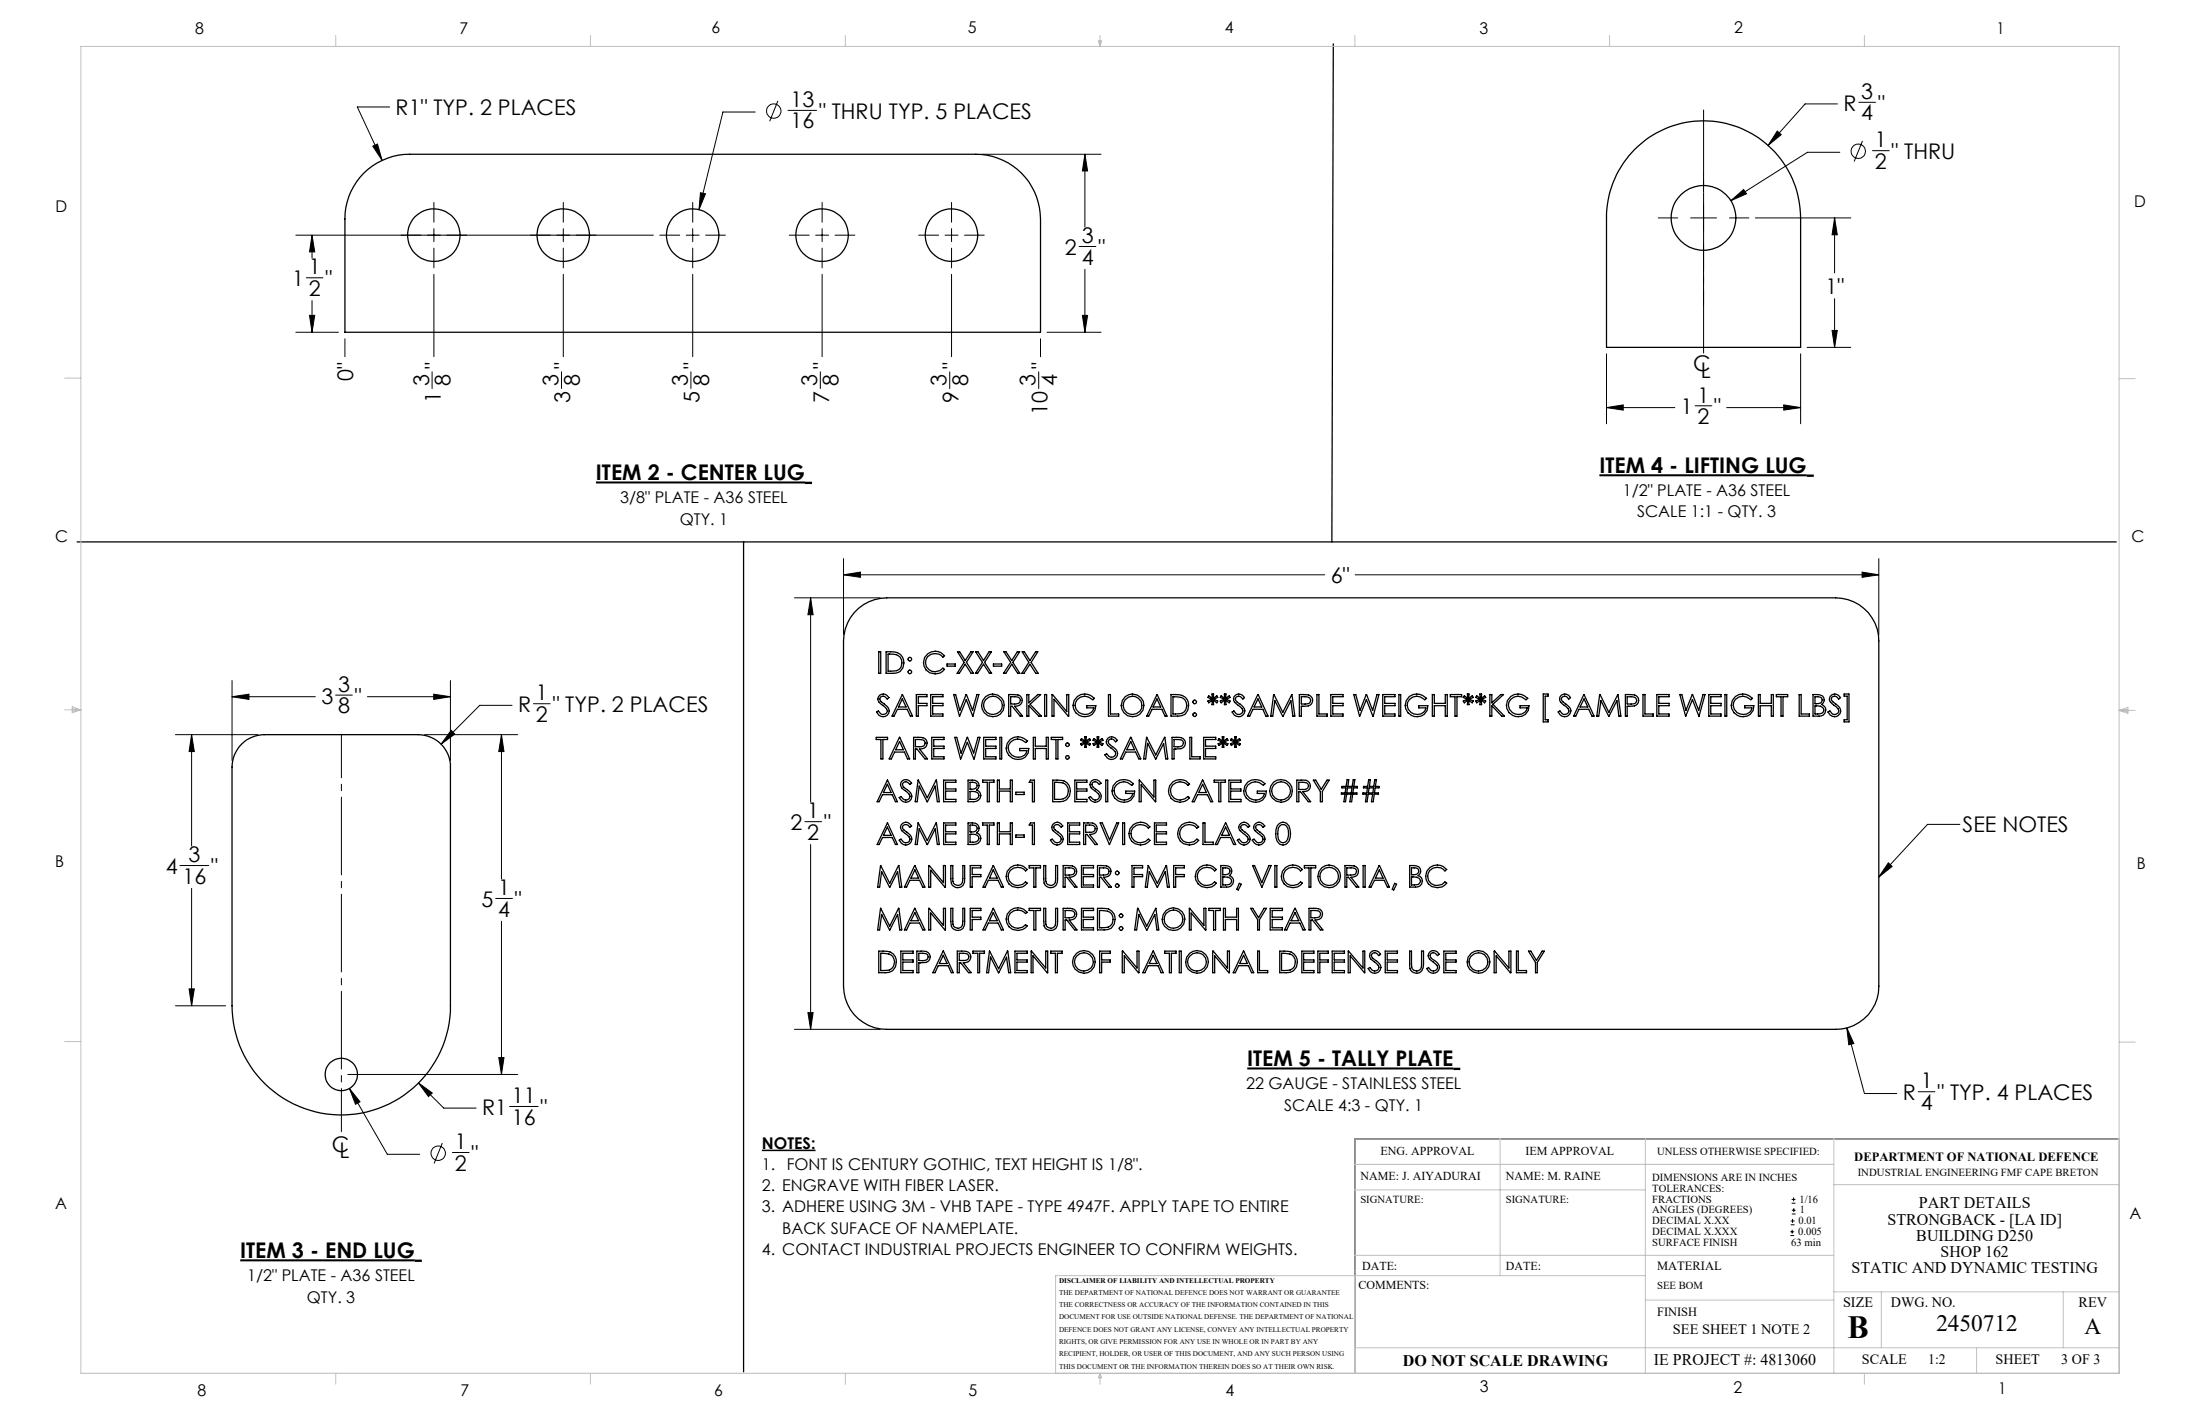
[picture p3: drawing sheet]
<svg xmlns="http://www.w3.org/2000/svg" width="432mm" height="279mm" viewBox="0 0 432 279" stroke-linecap="round" stroke-linejoin="round" font-family="sans-serif">
<g fill="none" stroke="#000" stroke-width=".2">
<path d="M152.7 19.8l-1.6 4M73.2 28.7l.9-.4 .9 3.2zM76.5 21h-6.4l4.9 10.5M85.2 39.7v3.9M110.6 39.7v3.9M136 39.7v3.9M137.5 37.8l1 .2-1.3 3.1zM148.2 22h-6.3l-4.7 19.1M154.7 21.7h5.6M161.4 39.7v3.9M186.8 39.7v3.9M192.8 30.3h23.3"/>
<path d="M212.9 30.3l.6 3.2h-1.1zM212.9 30.3v14.3M334.4 33.9v3.8M339.7 39.4l2.5-2.2 .6 .8zM348.8 25.7l.8 .7-2.6 2.1zM360.6 20.4h-6.3l-7.3 8.1M361.1 29.9h-6.3l-15.1 9.5M364.8 20.1h3.3M365.5 27.7l-1.6 4M367.5 29.6h3.3M58.1 46.1h70.1M60.1 54.5h3.3"/>
<path d="M61.2 46.1v4.6M61.2 59v6.2M61.2 46.1l.6 3.3h-1.1zM85.2 44.9v2.5M85.2 48.7v3.9M85.2 53.8v16.2M110.6 44.9v2.5M110.6 48.7v3.9M110.6 53.8v16.2M129.5 46.1h3.9M134.7 46.1h2.5M136 44.9v2.5"/>
<path d="M136 48.7v3.9M136 53.8v16.2M138.5 46.1h3.9M154.9 46.1h3.9M160.1 46.1h2.5M161.4 44.9v2.5M161.4 48.7v3.9M161.4 53.8v16.2M163.9 46.1h3.9M180.3 46.1h3.9M185.5 46.1h2.5M186.8 44.9v2.5"/>
<path d="M186.8 48.7v3.9M186.8 53.8v16.2M189.3 46.1h3.9M211.8 48.4h3.3M212.9 52.8v12.4M325.5 42.8h3.8M331.8 42.8h5.1M334.4 40.2v5.1M334.4 47.8v12.1M339.4 42.8h3.9M344.5 42.8h18.8M360.1 42.8l.5 3.3h-1z"/>
<path d="M360.1 42.8v10.8M360.1 58.6v9.6M58.1 65.2h8.3M60.7 61.9h1.1l-.6 3.3zM67.7 66.5v3.5M84.8 73v3.2M110.2 73v3.2M135.6 73v3.2M161 73v3.2M186.4 73v3.2M203.9 73v3.2M204.2 66.5v3.5"/>
<path d="M205.5 65.2h10.6M212.4 61.9h1.1l-.6 3.3zM315.3 80l3.3-.6v1.1zM315.3 69.4v13.7M315.3 80h13.4M332.7 79.6h3.3M338.9 80h14.5M350.1 79.4l3.3 .6-3.3 .5zM353.4 69.4v13.7M354.7 68.2h8.6M359.6 64.8h1l-.5 3.4zM155.9 117.3h16.9"/>
<path d="M159.1 117.3l.5 3.3h-1zM159.1 117.3v40.1M165.6 109.6v14.9M165.6 112.8h94.4M165.6 112.8l3.3-.5v1zM266 112.8h102.8M365.5 112.3l3.3 .5-3.3 .5zM368.8 109.6v14.9M45.5 133.5v15.7M45.5 136.7h16.4M45.5 136.7l3.4-.5v1zM65.9 136.4h3.2"/>
<path d="M72.1 136.7h16.3M85.1 136.2l3.3 .5-3.3 .5zM88.4 133.5v15.7M100.5 138.4h-6.3l-7.6 7.6M104.7 138.1h3.3M34.4 144.1h16.2M37.6 144.1v21.9M37.6 144.1l.5 3.4h-1zM83.3 144.1h18.3M88.5 143.3l.8 .7-2.7 2zM98.4 144.1v28.4M98.4 144.1l.5 3.4h-1z"/>
<path d="M35.3 169.8h5.7M37.6 174.3v23M97.3 176.3h3.3M158 161.2h3.3M159.1 165.7v36.3M370.6 169.3l.8 .7-2.6 2.1zM384.7 161.7h-6.4l-9.5 10.4M34.4 197.3h9.9M37.1 194h1l-.5 3.3zM98.4 180.8v30M158.6 198.7h1l-.5 3.3zM68.3 210.8h33.3"/>
<path d="M68.6 213.6l7.4 12.9h6.4M68.6 213.6l2.1 2.6-.9 .5zM82.1 212.5l5 4.9h6.4M82.1 212.5l2.7 2-.7 .7zM97.9 207.5h1l-.5 3.3zM100 217.1h5.6M155.9 202h16.9M362.5 201.7l3.4 12.9h6.4M362.5 201.7l1.4 3.1-1 .2zM376.5 214.2h3.3M86.8 224.3l-1.6 4M88.8 226.1h3.3"/>
<path d="M351.5 239.6h.7M351.6 236.1h.8M351.6 235.3h.8M351.7 238.2h.7M351.7 237.5h.7M351.8 239.2v.7M352 234.9v.8M352.1 237.1v.7M351.4 242.4h.7M351.4 241.7h.7M351.5 240.3h.7M351.8 241.3v.7"/>
<circle cx="151.9" cy="21.8" r="1.42"/>
<circle cx="364.7" cy="29.7" r="1.41"/>
<circle cx="86" cy="226.3" r="1.41"/>
</g>
<path d="M117 94.7h41M313.9 93.3h40.7M244.8 209.6h40.4M47.1 247.3h34.3" fill="none" stroke="#000" stroke-width=".4"/>
<path d="M158 94.7h1.4M354.6 93.3h1.4M285.2 209.7h1.4M81.4 247.4h1.4" fill="none" stroke="#000" stroke-width=".46"/>
<path d="M149.5 225.7h10.6" fill="none" stroke="#000" stroke-width=".3"/>
<path d="M67 222v-77.9" fill="none" stroke="#000" stroke-width=".2" stroke-dasharray="15.2 1.3 1.3 1.3" stroke-dashoffset="6.8"/>
<path d="M334.4 69.3v-47.7" fill="none" stroke="#000" stroke-width=".2" stroke-dasharray="15.2 1.3 1.3 1.3" stroke-dashoffset="2.8"/>
<g fill="none" stroke="#000" stroke-width=".25">
<path d="M261.7 8.6l-.3 97.7M71.4 34a13 13 0 0 1 9-3.7h111.1a12.7 12.7 0 0 1 12.7 12.7v22.2h-136.5v-22.2a12.6 12.6 0 0 1 3.7-9zM320.9 29.3a19 19 0 0 1 20.8-4.2 19 19 0 0 1 11.7 17.7v25.4h-38.1v-25.4a18.9 18.9 0 0 1 5.6-13.5zM15.1 106.3h400.3M145.9 106.3v162.9M168.5 119.4a8.6 8.6 0 0 1 5.5-2.1h186.3a8.5 8.5 0 0 1 8.5 8.5v67.7a8.4 8.4 0 0 1-8.5 8.5h-186.3a8.4 8.4 0 0 1-8.4-8.5v-67.7a8.6 8.6 0 0 1 2.9-6.4zM172.5 127.9h.4v4.2h-.4zM172.7 136.4a1.23 1.23 0 0 1 1.8 .5l-.4 .3-.4-.5a.62 .62 0 0 0-.9 .1 .62 .62 0 0 0 .2 .9l.5 .4a1.37 1.37 0 0 1 .6 2.3 1.34 1.34 0 0 1-2.1-.7l.4-.2 .4 .5a.76 .76 0 0 0 1 .1 .76 .76 0 0 0 .2-1l-.8-.7a1.21 1.21 0 0 1-.5-2zM173.9 127.9a4 4 0 0 1 2.8 .5 2.2 2.2 0 0 1-.7 3.6l-2.1 .1zM174.3 128.3h.3a1.86 1.86 0 0 1 2 .6 1.86 1.86 0 0 1 .2 2 1.99 1.99 0 0 1-2 .8h-.5zM177.1 136.3l2 4.2h-.4l-.7-1.3h-1.9l-.6 1.3h-.4zM177.1 137.1l.7 1.6h-1.4z"/>
<path d="M179.8 136.3h2.1v.4h-1.7v1.3h1.7v.5h-1.7v2h-.4zM182.1 128.3a2.36 2.36 0 0 1 3.3 .4l-.3 .2a1.85 1.85 0 0 0-2.8-.2 1.85 1.85 0 0 0 .1 2.7 2.01 2.01 0 0 0 2.7-.3l.3 .2a2.26 2.26 0 0 1-3.4 .4 2.26 2.26 0 0 1 .1-3.4zM182.7 136.3h2.4v.4h-2v1.3h2v.5h-2v1.6h2v.4h-2.4zM185.9 130.3h1.6v.4h-1.6zM187.2 136.3h.4l.8 3.1 1.2-3.1 1.3 3.1 .8-3.1h.4l-1.1 4.2-1.3-3.2-1.4 3.2zM187.9 127.9h.4l1.1 1.7 1.2-1.7h.4l-1.3 2.1 1.4 2.1h-.5l-1.2-1.8-1.1 1.8h-.4l1.3-2.1zM191.5 127.9h.4l1.1 1.7 1.1-1.7h.5l-1.3 2.1 1.3 2.1h-.4l-1.2-1.8-1.1 1.8h-.4l1.3-2.1zM195 130.3h1.6v.4h-1.6zM197 127.9h.4l1.2 1.7 1.1-1.7h.4l-1.3 2.1 1.4 2.1h-.5l-1.1-1.8-1.2 1.8h-.4l1.4-2.1zM198 136.3h.8a1.57 1.57 0 0 1 1.8 .8 1.2 1.2 0 0 1-1.5 1.5l1.6 1.9h-.5l-1.6-1.9h-.2v1.9h-.4zM198.4 136.7h.7a.8 .8 0 0 1 .9 .2 .8 .8 0 0 1 .2 .9 1.08 1.08 0 0 1-1.1 .3h-.7zM200.6 127.9h.4l1.1 1.7 1.2-1.7h.4l-1.3 2.1 1.4 2.1h-.5l-1.2-1.8-1.1 1.8h-.4l1.3-2.1z"/>
<path d="M201.5 136.3h.4v1.6l1.8-1.6h.6l-2.1 1.9 2.2 2.3h-.5l-2-2v2h-.4zM205 136.3h.4v4.2h-.4zM206.5 136.3l2.9 3.3v-3.3h.4v4.2l-2.9-3.3v3.3h-.4zM211.5 136.7a2.48 2.48 0 0 1 3.3 .3l-.3 .3a1.91 1.91 0 0 0-2.5-.5 1.91 1.91 0 0 0-.8 2.4 1.9 1.9 0 0 0 1.8 1 1.9 1.9 0 0 0 1.7-1.3h-1.4v-.4h1.8a2.22 2.22 0 0 1-1.5 2.1 2.22 2.22 0 0 1-2.5-.8 2.21 2.21 0 0 1 .4-3.1zM217.6 136.3h.3v3.8h1.7v.4h-2zM227.1 136.3l2 4.2h-.4l-.7-1.3h-1.9l-.6 1.3h-.4zM227.1 137.1l.7 1.6h-1.5zM229.8 136.3a4 4 0 0 1 2.9 .5 2.36 2.36 0 0 1-.1 3.4l-.7 .2-2.1 .1zM230.2 136.7h.3a2.08 2.08 0 0 1 2.3 1.2 1.59 1.59 0 0 1-1.4 2.2h-1.2zM237.2 136.5l.7 .5v-.8h.3l-.1 .8 .7-.5 .2 .3-.8 .4 .8 .3-.2 .4-.7-.5 .1 .9h-.3v-.9l-.7 .5-.1-.4 .8-.3-.8-.4zM239.7 136.5l.7 .5-.1-.8h.3v.8l.7-.5 .1 .3-.7 .4 .7 .3-.1 .4-.7-.5v.9h-.3l.1-.9-.7 .5-.2-.4 .8-.3-.8-.4zM242.5 136.4a1.19 1.19 0 0 1 1.8 .5l-.4 .3-.4-.5a.62 .62 0 0 0-.9 .1 .62 .62 0 0 0 .1 .9l.6 .4a1.6 1.6 0 0 1 .9 1.9 1.3 1.3 0 0 1-1.3 .6 1.3 1.3 0 0 1-1.1-.9l.4-.2 .4 .5a.77 .77 0 0 0 1 .1 .77 .77 0 0 0 .2-1l-.8-.7a1.39 1.39 0 0 1-.8-1.7z"/>
<path d="M246.9 136.3l2 4.2h-.4l-.6-1.3h-2l-.6 1.3h-.4zM246.9 137.1l.8 1.6h-1.6zM250 136.3l1.8 3.5 1.8-3.5 .5 4.2h-.3l-.4-3-1.6 3-1.6-3-.4 3h-.4zM255 136.3h.8a1.52 1.52 0 0 1 1.8 .8 1.2 1.2 0 0 1-1.4 1.5h-.8v1.9h-.4zM255.4 136.7a1.85 1.85 0 0 1 1.7 .4l.1 .3-.1 .4a.97 .97 0 0 1-.9 .3h-.8zM258.5 136.3h.4v3.8h1.6v.4h-2zM261.2 136.3h2.4v.4h-2v1.3h2v.5h-2v1.6h2v.4h-2.4zM265.7 136.3h.4l.8 3.1 1.2-3.1 1.3 3.1 .9-3.1h.4l-1.2 4.2-1.3-3.2-1.4 3.2zM271.4 136.3h2.4v.4h-2v1.3h2v.5h-2v1.6h2v.4h-2.4zM274.6 136.3h.3v4.2h-.3zM276.6 136.7a2.52 2.52 0 0 1 3.4 .3l-.4 .3a1.89 1.89 0 0 0-2.4-.5 1.89 1.89 0 0 0-.8 2.4 1.87 1.87 0 0 0 1.8 1 1.87 1.87 0 0 0 1.7-1.3h-1.5v-.4h1.8a2.19 2.19 0 0 1-1.4 2.1 2.19 2.19 0 0 1-2.5-.8 2.24 2.24 0 0 1 .3-3.1zM281.1 136.3h.4v1.7h2.2v-1.7h.4v4.2h-.4v-2h-2.2v2h-.4z"/>
<path d="M284.7 136.3h2.2v.4h-.9v3.8h-.4v-3.8h-.9zM287.4 136.5l.7 .5-.1-.8h.3v.8l.7-.5 .2 .3-.8 .4 .8 .3-.2 .4-.7-.5v.9h-.3l.1-.9-.7 .5-.2-.4 .8-.3-.8-.4zM289.8 136.5l.7 .5-.1-.8h.4l-.1 .8 .7-.5 .2 .3-.8 .4 .8 .3-.2 .4-.7-.5 .1 .9h-.4l.1-.9-.7 .5-.2-.4 .8-.3-.8-.4zM292.4 136.3h.4v1.6l1.8-1.6h.5l-2.1 1.9 2.3 2.3h-.6l-1.9-2v2h-.4zM296.5 136.7a2.48 2.48 0 0 1 3.4 .3l-.4 .3a1.89 1.89 0 0 0-2.4-.5 1.89 1.89 0 0 0-.8 2.4 1.9 1.9 0 0 0 1.8 1 1.9 1.9 0 0 0 1.7-1.3h-1.5v-.4h1.8a2.19 2.19 0 0 1-1.5 2.1 2.19 2.19 0 0 1-2.4-.8 2.21 2.21 0 0 1 .3-3.1zM302.9 136.2h.9v.4h-.5v4.6h.5v.4h-.9zM306.5 136.4a1.23 1.23 0 0 1 1.8 .5l-.4 .3-.4-.5a.62 .62 0 0 0-.9 .1 .62 .62 0 0 0 .1 .9l.6 .4a1.57 1.57 0 0 1 .9 1.9 1.3 1.3 0 0 1-1.3 .6 1.3 1.3 0 0 1-1.1-.9l.4-.2 .4 .5a.77 .77 0 0 0 1 .1 .77 .77 0 0 0 .2-1l-.8-.7a1.21 1.21 0 0 1-.5-2zM310.9 136.3l2 4.2h-.4l-.7-1.3h-1.9l-.6 1.3h-.4zM310.9 137.1l.7 1.6h-1.5zM314 136.3l1.8 3.5 1.8-3.5 .5 4.2h-.4l-.3-3-1.6 3-1.6-3-.4 3h-.4zM319 136.3h.8a1.52 1.52 0 0 1 1.8 .8 1.2 1.2 0 0 1-1.4 1.5h-.8v1.9h-.4zM319.4 136.7a1.88 1.88 0 0 1 1.7 .4l.1 .3-.1 .4a.97 .97 0 0 1-1 .3h-.7z"/>
<path d="M322.5 136.3h.4v3.8h1.6v.4h-2zM325.2 136.3h2.4v.4h-2v1.3h2v.5h-2v1.6h2v.4h-2.4zM329.7 136.3h.4l.8 3.1 1.2-3.1 1.3 3.1 .9-3.1h.3l-1.1 4.2-1.3-3.2-1.4 3.2zM335.4 136.3h2.4v.4h-2v1.3h2v.5h-2v1.6h2v.4h-2.4zM338.6 136.3h.3v4.2h-.3zM340.6 136.7a2.48 2.48 0 0 1 3.4 .3l-.4 .3a1.89 1.89 0 0 0-2.4-.5 1.89 1.89 0 0 0-.8 2.4 1.87 1.87 0 0 0 1.8 1 1.87 1.87 0 0 0 1.7-1.3h-1.5v-.4h1.8a2.19 2.19 0 0 1-1.4 2.1 2.19 2.19 0 0 1-2.5-.8 2.24 2.24 0 0 1 .3-3.1zM345.1 136.3h.4v1.7h2.2v-1.7h.4v4.2h-.4v-2h-2.2v2h-.4zM348.7 136.3h2.2v.4h-.9v3.8h-.4v-3.8h-.9zM353.1 136.3h.4v3.8h1.6v.4h-2zM355.8 136.3a1.96 1.96 0 0 1 2.2 .6 1.06 1.06 0 0 1-.5 1.3 1.18 1.18 0 0 1 .8 1.4 1.18 1.18 0 0 1-1.3 .9h-1.2zM356.2 138.5h.3a1.01 1.01 0 0 1 1.4 1 1 1 0 0 1-1.1 .6h-.6zM356.2 136.7h.6a.69 .69 0 0 1 .8 .6 .69 .69 0 0 1-.7 .7l-.7 .1z"/>
<path d="M359.4 136.4a1.23 1.23 0 0 1 1.8 .5l-.3 .3-.4-.5a.62 .62 0 0 0-.9 .1 .62 .62 0 0 0 .1 .9l.6 .4a1.57 1.57 0 0 1 .9 1.9 1.33 1.33 0 0 1-1.3 .6 1.33 1.33 0 0 1-1.1-.9l.4-.2 .4 .5a.76 .76 0 0 0 1 .1 .76 .76 0 0 0 .2-1l-.8-.7a1.42 1.42 0 0 1-.8-1.7zM362 136.2h.9v5.4h-.9v-.4h.5v-4.6h-.5zM47.4 146a6.5 6.5 0 0 1 4.5-1.9h30.2a6.3 6.3 0 0 1 6.3 6.4v46.8a21.4 21.4 0 0 1-21.4 21.5 21.4 21.4 0 0 1-21.5-21.5v-46.8a6.4 6.4 0 0 1 1.9-4.5zM172 144.7h2.2v.4h-.9v3.8h-.4v-3.8h-.9zM174.2 153.1l1.9 4.2h-.3l-.7-1.4h-1.9l-.7 1.4h-.3zM174.2 153.9l.7 1.6h-1.5zM176.5 144.7l2 4.2h-.4l-.6-1.3h-1.9l-.7 1.3h-.4zM176.6 145.5l.7 1.6h-1.5zM177.1 153.2a1.23 1.23 0 0 1 1.8 .5l-.3 .2-.4-.4a.62 .62 0 0 0-.9 .1 .62 .62 0 0 0 .1 .9l.6 .4a1.31 1.31 0 0 1 .9 1.1 1.31 1.31 0 0 1-.7 1.3 1.4 1.4 0 0 1-1.7-.8l.3-.2 .5 .5a.75 .75 0 0 0 1 0 .75 .75 0 0 0 .1-1l-.7-.6a1.18 1.18 0 0 1-.6-2zM179.3 144.7h.9a1.31 1.31 0 0 1 1.8 1.1 1.19 1.19 0 0 1-1.5 1.2l1.5 1.9h-.5l-1.5-1.9h-.3v1.9h-.4zM179.7 145.1h.8a.77 .77 0 0 1 .8 .2 .77 .77 0 0 1 .2 .9 .89 .89 0 0 1-1.1 .3h-.7zM180.2 153.1l1.8 3.4 1.8-3.4 .6 4.2h-.4l-.4-3.1-1.6 3.1-1.6-3.1-.4 3.1h-.4z"/>
<path d="M182.9 144.7h2.4v.4h-2v1.3h2v.5h-2v1.6h2v.4h-2.4zM185.2 153.1h2.4v.4h-2v1.3h2v.4h-2v1.6h2v.5h-2.4zM187.4 144.7h.4l.8 3.1 1.2-3.1 1.3 3 .8-3h.4l-1.1 4.2-1.3-3.2-1.4 3.2zM188.3 140.5h.1M190 153.1h.8a1.07 1.07 0 0 1 1.3 .6 1.07 1.07 0 0 1-.4 1.3 1.18 1.18 0 0 1 .8 1.4 1.18 1.18 0 0 1-1.4 .9h-1.1zM190.4 153.5h.5a.69 .69 0 0 1 .9 .6 .69 .69 0 0 1-.8 .7l-.6 .1zM190.4 155.3h.2a1.19 1.19 0 0 1 1.5 .8 .95 .95 0 0 1-1.2 .7h-.5zM192.9 153.1h2.2v.4h-.9v3.8h-.4v-3.8h-.9zM193.1 144.7h2.4v.4h-2v1.3h2v.5h-2v1.6h2v.4h-2.4zM195.8 153.1h.3v1.7h2.2v-1.7h.4v4.2h-.4v-2.1h-2.2v2.1h-.3zM196.3 144.7h.3v4.2h-.3zM198.3 145.1a2.57 2.57 0 0 1 3.4 .3l-.4 .3a1.89 1.89 0 0 0-2.4-.5 1.89 1.89 0 0 0-.8 2.4 1.87 1.87 0 0 0 1.8 1 1.87 1.87 0 0 0 1.6-1.3h-1.4v-.4h1.8a2.17 2.17 0 0 1-1.4 2.1 2.17 2.17 0 0 1-2.5-.8 2.2 2.2 0 0 1 .3-3.1z"/>
<path d="M199.4 155.4h1.6v.5h-1.6zM202.2 153.1h.8v4.2h-.4v-3.8h-.6zM202.8 144.7h.4v1.7h2.2v-1.7h.3v4.2h-.3v-2h-2.2v2h-.4zM206.3 144.7h2.3v.4h-1v3.8h-.3v-3.8h-1zM206.6 153.1a4.2 4.2 0 0 1 2.8 .5 2.23 2.23 0 0 1-.7 3.6l-2.1 .1zM207 153.5h.3a2.09 2.09 0 0 1 2 .6 1.71 1.71 0 0 1 .1 2.1 1.71 1.71 0 0 1-1.9 .6h-.5zM211 153.1h2.3v.4h-2v1.3h2v.4h-2v1.6h2v.5h-2.3zM212.3 144.9l.7 .5-.1-.8h.3l-.1 .8 .8-.5 .1 .3-.7 .4 .7 .3-.1 .4-.8-.5 .1 .8h-.3l.1-.8-.7 .5-.2-.4 .8-.3-.8-.4zM214.3 153.2a1.23 1.23 0 0 1 1.8 .5l-.3 .2a.94 .94 0 0 0-1.1-.5 .6 .6 0 0 0-.1 1.1l.6 .4a1.3 1.3 0 0 1 .9 1.2 1.3 1.3 0 0 1-.8 1.2 1.37 1.37 0 0 1-1.6-.8l.3-.2 .5 .5a.75 .75 0 0 0 1 0 .75 .75 0 0 0 .1-1l-.7-.6a1.18 1.18 0 0 1-.6-2zM214.7 144.9l.7 .5-.1-.8h.4l-.1 .8 .7-.5 .2 .3-.8 .4 .8 .3-.2 .4-.7-.5 .1 .8h-.4l.1-.8-.7 .5-.2-.4 .8-.3-.8-.4zM217 153.1h.4v4.2h-.4zM217.5 144.8a1.23 1.23 0 0 1 1.8 .5l-.3 .3-.4-.5a.62 .62 0 0 0-.9 .1 .62 .62 0 0 0 .1 .9l.6 .4a1.3 1.3 0 0 1 .9 1.2 1.3 1.3 0 0 1-.8 1.2 1.34 1.34 0 0 1-1.6-.8l.3-.2 .5 .5a.76 .76 0 0 0 1 0 .76 .76 0 0 0 .1-.9l-.7-.7a1.15 1.15 0 0 1-.6-2z"/>
<path d="M219.1 153.4a2.59 2.59 0 0 1 3.4 .4l-.4 .3a1.91 1.91 0 0 0-2.4-.5 1.91 1.91 0 0 0-.8 2.4 1.9 1.9 0 0 0 1.8 1 1.9 1.9 0 0 0 1.7-1.3h-1.5v-.5h1.8a2.18 2.18 0 0 1-1.4 2.1 2.18 2.18 0 0 1-2.5-.7 2.21 2.21 0 0 1 .3-3.2zM221.9 144.7l2 4.2h-.4l-.6-1.3h-2l-.6 1.3h-.4zM221.9 145.5l.8 1.6h-1.5zM223.6 153.1l2.9 3.3v-3.3h.3v4.2l-2.8-3.3v3.3h-.4zM225 144.7l1.8 3.4 1.8-3.4 .6 4.2h-.4l-.4-3-1.6 3-1.6-3.1-.3 3.1h-.4zM230 144.7a2.79 2.79 0 0 1 2.5 .5 1.15 1.15 0 0 1-.1 1.3 1.15 1.15 0 0 1-1.2 .4l-.8 .1v1.9h-.4zM230.2 153.4a2.41 2.41 0 0 1 3.3 .4l-.3 .3a1.85 1.85 0 0 0-3.2 .2 1.85 1.85 0 0 0 1.6 2.7l1-.3 .6-.4 .3 .2a2.28 2.28 0 0 1-3.4 .3 2.28 2.28 0 0 1 .1-3.4zM230.4 145.1h.8a.76 .76 0 0 1 .9 .3 .76 .76 0 0 1 0 .9 2.08 2.08 0 0 1-1.7 .2zM233.5 144.7h.4v3.8h1.6v.4h-2zM236 153.1l2 4.2h-.4l-.6-1.4h-1.9l-.7 1.4h-.4zM236 153.9l.8 1.6h-1.5zM236.3 144.7h2.3v.4h-2v1.3h2v.5h-2v1.6h2v.4h-2.3z"/>
<path d="M238.3 153.1h2.2v.4h-.9v3.8h-.4v-3.8h-.9zM239.3 144.9l.7 .5-.1-.8h.3l-.1 .8 .7-.5 .2 .3-.8 .4 .8 .3-.2 .4-.7-.5 .1 .8h-.3l.1-.8-.7 .5-.2-.4 .8-.3-.8-.4zM241.2 153.1h2.4v.4h-2.1v1.3h2.1v.4h-2.1v1.6h2.1v.5h-2.4zM241.7 144.9l.7 .5-.1-.8h.3v.8l.7-.5 .2 .3-.8 .4 .8 .3-.2 .4-.7-.5v.8h-.3l.1-.8-.7 .5-.2-.4 .8-.3-.8-.4zM244.9 153.4a2.59 2.59 0 0 1 3.4 .4l-.3 .3a1.91 1.91 0 0 0-2.5-.5 1.91 1.91 0 0 0-.8 2.4 1.9 1.9 0 0 0 1.8 1 1.9 1.9 0 0 0 1.7-1.3h-1.4v-.5h1.8a2.2 2.2 0 0 1-1.5 2.1 2.2 2.2 0 0 1-2.5-.7 2.3 2.3 0 0 1 .3-3.2zM254.5 153.1h.9a1.3 1.3 0 0 1 1.3 .2 1.3 1.3 0 0 1 .4 1.3 1.27 1.27 0 0 1-1.4 .7l1.5 2h-.4l-1.6-2h-.3v2h-.4zM254.9 153.5h.8a.8 .8 0 0 1 .9 .2 .8 .8 0 0 1 .1 .9 .99 .99 0 0 1-1 .3h-.8zM257.8 153.1h.4l1.1 1.8 1.2-1.8h.4l-1.4 2.2v2h-.3v-2zM264.4 153h.3l-.2 1.3h.9l.2-1.3h.3l-.2 1.3h.7v.3h-.7l-.2 1h.8v.2h-.8l-.2 1.5h-.4l.3-1.5h-.9l-.2 1.5h-.3l.2-1.5h-.7v-.2h.7l.2-1h-.8v-.3h.8zM264.5 154.6h.9l-.2 1h-.9zM268.6 153h.4l-.2 1.3h.8l.2-1.3h.4l-.3 1.3h.8v.3h-.8l-.1 1h.7v.2h-.8l-.2 1.5h-.3l.2-1.5h-.9l-.2 1.5h-.3l.2-1.5h-.7v-.2h.8l.1-1h-.8v-.3h.8zM268.7 154.6h.9l-.1 1h-.9z"/>
<path d="M333.4 140.5h.1M172.8 169.8l1.8 3.5 1.8-3.5 .6 4.3h-.4l-.4-3.1-1.5 3.1-1.7-3.1-.4 3.1h-.3zM172.8 178.2l1.8 3.5 1.8-3.5 .6 4.3h-.4l-.4-3.1-1.5 3.1-1.7-3.1-.4 3.1h-.3zM174.2 161.5l1.9 4.2h-.3l-.7-1.4h-1.9l-.7 1.4h-.3zM174.2 162.3l.7 1.6h-1.5zM177.1 161.6a1.16 1.16 0 0 1 1.8 .5l-.3 .2-.4-.4a.61 .61 0 0 0-.9 .1 .61 .61 0 0 0 .1 .8l.6 .5a1.37 1.37 0 0 1 .5 2.2 1.29 1.29 0 0 1-2-.6l.3-.3 .5 .6a.75 .75 0 0 0 1 0 .75 .75 0 0 0 .1-1l-.7-.7a1.18 1.18 0 0 1-.6-1.9zM179.5 169.8l2 4.3h-.4l-.6-1.4h-1.9l-.7 1.4h-.4zM179.5 169.8h.1M179.5 178.2l2 4.3h-.4l-.6-1.4h-1.9l-.7 1.4h-.4zM179.5 178.2h.1M179.6 170.7l.7 1.6h-1.5zM179.6 179.1l.7 1.6h-1.5z"/>
<path d="M180.2 161.5l1.8 3.4 1.8-3.4 .6 4.2h-.4l-.4-3.1-1.6 3.1-1.6-3.1-.4 3.1h-.4zM182.3 169.8l2.9 3.4v-3.4h.4v4.3l-2.9-3.4v3.4h-.4zM182.3 178.2l2.9 3.4v-3.4h.4v4.3l-2.9-3.4v3.4h-.4zM185.2 161.5h2.4v.4h-2v1.3h2v.4h-2v1.6h2v.5h-2.4zM186.6 169.8h.4v2.6a1.01 1.01 0 0 0 .6 1.3 1.01 1.01 0 0 0 1.3-.7l.1-3.2h.3v2.6a1.41 1.41 0 0 1-1.3 1.8 1.41 1.41 0 0 1-1.4-1.8zM186.6 178.2h.4v2.6a1.01 1.01 0 0 0 .6 1.3 1.01 1.01 0 0 0 1.3-.7l.1-3.2h.3v2.6a1.4 1.4 0 0 1-1.3 1.8 1.4 1.4 0 0 1-1.4-1.8zM190 161.5h.8a1.07 1.07 0 0 1 1.3 .6 1.07 1.07 0 0 1-.4 1.3 1.18 1.18 0 0 1 .8 1.4 1.18 1.18 0 0 1-1.4 .9h-1.1zM190.4 163.7h.2a1.19 1.19 0 0 1 1.5 .8 .95 .95 0 0 1-1.2 .7h-.5zM190.4 161.9h.5a.69 .69 0 0 1 .9 .6 .69 .69 0 0 1-.8 .7h-.6zM190.4 178.2h2.1v.4h-1.7v1.4h1.7v.4h-1.7v2.1h-.4zM190.4 169.8h2.1v.5h-1.7v1.3h1.7v.4h-1.7v2.1h-.4zM192.9 161.5h2.2v.4h-.9v3.8h-.4v-3.8h-.9z"/>
<path d="M194.9 169.8l2.1 4.3h-.5l-.6-1.4h-1.9l-.6 1.4h-.5zM194.9 178.2l2.1 4.3h-.5l-.6-1.4h-1.9l-.6 1.4h-.5zM194.9 170.7l.8 1.6h-1.5zM194.9 179.1l.8 1.6h-1.5zM195.8 161.5h.3v1.7h2.2v-1.7h.4v4.2h-.4v-2.1h-2.2v2.1h-.3zM198.3 170.2a2.36 2.36 0 0 1 3.3 .4l-.3 .3a1.85 1.85 0 0 0-2.7-.3 1.85 1.85 0 0 0 0 2.8 2.01 2.01 0 0 0 2.7-.4l.3 .3a2.26 2.26 0 0 1-3.4 .3 2.26 2.26 0 0 1 .1-3.4zM198.3 178.6a2.36 2.36 0 0 1 3.3 .4l-.3 .2a1.85 1.85 0 0 0-3.2 .2 1.85 1.85 0 0 0 1.7 2.7l.9-.2 .6-.5 .3 .3a2.26 2.26 0 0 1-3.4 .3 2.26 2.26 0 0 1 .1-3.4zM199.4 163.8h1.6v.5h-1.6zM202 169.8h2.2v.5h-.9v3.8h-.4v-3.8h-.9zM202 178.2h2.2v.4h-.9v3.9h-.4v-3.9h-.9zM202.2 161.5h.8v4.2h-.4v-3.8h-.6zM204.9 169.8h.3v2.6a1.01 1.01 0 0 0 .7 1.3 1.01 1.01 0 0 0 1.3-.7v-3.2h.4v2.6a1.41 1.41 0 0 1-1.4 1.8 1.41 1.41 0 0 1-1.3-1.8z"/>
<path d="M204.9 178.2h.3v2.6a1.01 1.01 0 0 0 .7 1.3 1.01 1.01 0 0 0 1.3-.7v-3.2h.4v2.6a1.4 1.4 0 0 1-1.4 1.8 1.4 1.4 0 0 1-1.3-1.8zM206.8 161.6a1.13 1.13 0 0 1 1.8 .5l-.3 .2-.4-.4a.61 .61 0 0 0-.9 .1 .61 .61 0 0 0 .1 .8l.6 .5a1.57 1.57 0 0 1 .9 1.8 1.31 1.31 0 0 1-1.3 .7 1.31 1.31 0 0 1-1.1-.9l.3-.3 .5 .6a.76 .76 0 0 0 1 0 .76 .76 0 0 0 .1-1l-.7-.7a1.36 1.36 0 0 1-.8-1.6zM208.7 178.2h.8a1.3 1.3 0 0 1 1.4 .2 1.3 1.3 0 0 1 .4 1.3 1.34 1.34 0 0 1-1.5 .8l1.6 2h-.5l-1.5-2h-.3v2h-.4zM208.7 169.8h.8a1.57 1.57 0 0 1 1.8 .8 1.2 1.2 0 0 1-1.5 1.5l1.6 2h-.5l-1.5-2h-.3v2h-.4zM209.1 178.6h.7a.8 .8 0 0 1 .9 .2 .8 .8 0 0 1 .2 .9 1.08 1.08 0 0 1-1.1 .4h-.7zM209.1 170.3h.7a.75 .75 0 0 1 1 .3 .75 .75 0 0 1-.2 1l-1.5 .1zM209.6 161.5h2.3v.4h-2v1.3h2v.4h-2v1.6h2v.5h-2.3zM212.3 178.2h2.3v.4h-2v1.4h2v.4h-2v1.6h2v.5h-2.3zM212.3 169.8h2.3v.5h-2v1.3h2v.4h-2v1.6h2v.5h-2.3zM212.7 161.5h.8a1.31 1.31 0 0 1 1.8 1.1 1.15 1.15 0 0 1-1.4 1.1l1.5 2h-.5l-1.5-2h-.3v2h-.4zM213.1 161.9a1.89 1.89 0 0 1 1.8 .3v.2a.83 .83 0 0 1-1 .9h-.8zM215.4 178.2a3.8 3.8 0 0 1 2.8 .6 2.2 2.2 0 0 1-.7 3.6l-2.1 .1z"/>
<path d="M215.4 169.8h.9a1.57 1.57 0 0 1 1.7 .8 1.2 1.2 0 0 1-1.4 1.5l1.5 2h-.5l-1.5-2h-.3v2h-.4zM215.8 178.6h.3a2.08 2.08 0 0 1 2.3 1.2 1.59 1.59 0 0 1-1.4 2.2h-1.2zM215.8 170.3h.8a.75 .75 0 0 1 1 .3 .75 .75 0 0 1-.3 1l-1.5 .1zM215.9 161.5h.5l1.4 3.3 1.4-3.3h.4l-1.8 4.2zM220.3 161.5h.4v4.2h-.4zM222.2 169.8h2.1v.5h-1.7v1.3h1.7v.4h-1.7v2.1h-.4zM222.4 161.8a2.32 2.32 0 0 1 3.3 .4l-.3 .3a1.85 1.85 0 0 0-3-.1 1.85 1.85 0 0 0 .8 2.9h.7l.9-.2 .6-.5 .3 .3a2.26 2.26 0 0 1-3.4 .3 2.26 2.26 0 0 1 .1-3.4zM223.3 178.2l1.8 3.5 1.8-3.5 .5 4.3h-.3l-.4-3.1-1.6 3.1-1.6-3.1-.4 3.1h-.4zM225.4 169.8l1.8 3.5 1.8-3.5 .5 4.3h-.4l-.4-3.1-1.5 3.1-1.6-3.1-.4 3.1h-.4zM225.4 169.8h.1M226.6 161.5h2.4v.4h-2.1v1.3h2.1v.4h-2.1v1.6h2.1v.5h-2.4zM230.4 169.8h2v.5h-1.6v1.3h1.6v.4h-1.6v2.1h-.4z"/>
<path d="M232 161.8a2.36 2.36 0 0 1 3.3 .4l-.4 .3a1.86 1.86 0 0 0-2.7-.3 1.86 1.86 0 0 0 0 2.8 1.86 1.86 0 0 0 2.7-.4l.4 .3a2.28 2.28 0 0 1-3.4 .3 2.28 2.28 0 0 1 .1-3.4zM233.4 178.2l2.9 3.4v-3.4h.4v4.3l-2.9-3.4v3.4h-.4zM235.4 170.2a2.36 2.36 0 0 1 3.3 .4l-.3 .3a1.85 1.85 0 0 0-2.7-.3 1.85 1.85 0 0 0 0 2.8 2.01 2.01 0 0 0 2.7-.4l.3 .3a2.26 2.26 0 0 1-3.4 .3 2.26 2.26 0 0 1 .1-3.4zM236.1 161.5h.4v3.7h1.6v.5h-2zM237.3 178.2h2.2v.4h-.9v3.9h-.4v-3.9h-.9zM239.6 169.8a1.86 1.86 0 0 1 2.1 .7 1.13 1.13 0 0 1-.4 1.3 1.17 1.17 0 0 1 .8 1.4 1.17 1.17 0 0 1-1.4 .9h-1.1zM240 172h.2a1.28 1.28 0 0 1 1.5 .9 .74 .74 0 0 1-.8 .7h-.9zM240 170.3h.5a.69 .69 0 0 1 .9 .6 .69 .69 0 0 1-.8 .7h-.6zM240.1 178.2h.4v1.8h2.2v-1.8h.4v4.3h-.4v-2.1h-2.2v2.1h-.4zM240.5 161.5l2 4.2h-.4l-.6-1.4h-1.9l-.7 1.4h-.4zM240.6 162.3l.7 1.6h-1.5zM243.2 173.3l.4 .2-.6 1.1-.3-.1z"/>
<path d="M243.5 161.6a1.13 1.13 0 0 1 1.8 .5l-.3 .2-.5-.4a.61 .61 0 0 0-.8 .1 .61 .61 0 0 0 .1 .8l.6 .5a1.57 1.57 0 0 1 .9 1.8 1.31 1.31 0 0 1-1.3 .7 1.31 1.31 0 0 1-1.1-.9l.3-.3 .5 .6a.76 .76 0 0 0 1 0 .76 .76 0 0 0 .1-1l-.7-.7a1.36 1.36 0 0 1-.9-1.6zM245.5 178.2h.4l1.1 1.9 1.1-1.9h.5l-1.4 2.2v2.1h-.4v-2.1zM245.9 169.8h.3l1.5 3.4 1.4-3.4h.4l-1.8 4.3zM246.5 161.6a1.16 1.16 0 0 1 1.7 .5l-.3 .2-.4-.4a.62 .62 0 0 0-.9 0 .62 .62 0 0 0 .1 .9l.6 .5a1.57 1.57 0 0 1 .9 1.8 1.31 1.31 0 0 1-1.3 .7 1.31 1.31 0 0 1-1.1-.9l.3-.3 .5 .6a.76 .76 0 0 0 1 0 .76 .76 0 0 0 .2-1l-.8-.7a1.36 1.36 0 0 1-.8-1.6zM249.3 178.2h2.4v.4h-2v1.4h2v.4h-2v1.6h2v.5h-2.4zM250.2 169.8h.4v4.3h-.4zM250.9 161.8a1.24 1.24 0 0 1 1.6-.3 3 3 0 0 1 0 4.1 1.39 1.39 0 0 1-2.1-1.3 3.3 3.3 0 0 1 .5-2.5zM251.3 162a.94 .94 0 0 1 1.1 0 2.5 2.5 0 0 1-.2 3.3h-.4a1.05 1.05 0 0 1-1-1.2 2.73 2.73 0 0 1 .5-2.1zM252.3 170.2a2.4 2.4 0 0 1 3.3 .4l-.3 .3a1.86 1.86 0 0 0-2.8-.3 1.86 1.86 0 0 0 0 2.8 1.86 1.86 0 0 0 2.8-.4l.3 .3a2.28 2.28 0 0 1-3.4 .3 2.28 2.28 0 0 1 .1-3.4zM254.1 178.2l2.1 4.3h-.5l-.6-1.4h-1.9l-.6 1.4h-.5zM254.2 179.1l.7 1.6h-1.5zM256 169.8h2.2v.5h-.9v3.8h-.4v-3.8h-.9z"/>
<path d="M256.9 178.2h.9a1.31 1.31 0 0 1 1.8 1.2 1.19 1.19 0 0 1-1.5 1.1l1.5 2h-.4l-1.6-2h-.3v2h-.4zM257.3 178.6h.8a.78 .78 0 0 1 .9 .3 .78 .78 0 0 1 0 1l-.6 .2h-1.1zM264 169.8h.8a1.57 1.57 0 0 1 1.8 .8 1.2 1.2 0 0 1-1.5 1.5l1.6 2h-.5l-1.5-2h-.4v2h-.3zM264.3 170.3h.8a.75 .75 0 0 1 1 .3 .75 .75 0 0 1-.2 1l-1.6 .1zM267.5 169.8h.4v4.3h-.4zM270.7 169.8l2 4.3h-.4l-.6-1.4h-1.9l-.7 1.4h-.4zM270.7 170.7l.8 1.6h-1.6zM273.7 173.3l.4 .2-.6 1.1-.2-.1zM276.7 169.8a1.93 1.93 0 0 1 2.1 .7 1.09 1.09 0 0 1-.5 1.3 1.16 1.16 0 0 1 .8 1.4 1.16 1.16 0 0 1-1.3 .9h-1.1zM277 172h.3a1.28 1.28 0 0 1 1.5 .9 .93 .93 0 0 1-1.2 .7h-.6zM277 170.3h.6a.69 .69 0 0 1 .8 .6 .69 .69 0 0 1-.7 .7h-.7zM280.6 170.2a2.4 2.4 0 0 1 3.4 .4l-.4 .3a1.86 1.86 0 0 0-2.8-.3 1.86 1.86 0 0 0 0 2.8 1.86 1.86 0 0 0 2.8-.4l.4 .3a2.28 2.28 0 0 1-3.4 .3 2.28 2.28 0 0 1 0-3.4z"/>
<path d="M172.5 186.6a4 4 0 0 1 2.8 .5 2.23 2.23 0 0 1-.8 3.7l-2 .1zM172.9 187h.2a2.08 2.08 0 0 1 2.4 1.2 1.59 1.59 0 0 1-1.5 2.2h-1.1zM176.8 186.6h2.4v.4h-2v1.3h2v.5h-2v1.6h2v.5h-2.4zM180 186.6a2.79 2.79 0 0 1 2.4 .5 1.15 1.15 0 0 1-.1 1.3 1.15 1.15 0 0 1-1.2 .5h-.8v2h-.3zM180.3 187h.8a.76 .76 0 0 1 .9 .3 .76 .76 0 0 1 0 .9 2.08 2.08 0 0 1-1.7 .3zM185.1 186.6l2 4.3h-.4l-.6-1.4h-1.9l-.7 1.4h-.4zM185.1 187.4l.8 1.7h-1.5zM187.9 186.6h.8a1.31 1.31 0 0 1 1.8 1.1 1.19 1.19 0 0 1-1.4 1.2l1.5 2h-.5l-1.5-2h-.3v2h-.4zM188.3 187h.8a.76 .76 0 0 1 .9 .3 .76 .76 0 0 1-.1 .9 2.25 2.25 0 0 1-1.6 .3zM191 186.6h2.2v.4h-.9v3.9h-.4v-3.9h-.9zM194.2 186.6l1.8 3.5 1.8-3.5 .6 4.3h-.4l-.4-3.1-1.6 3.1-1.6-3.1-.4 3.1h-.4zM199.2 186.6h2.4v.4h-2v1.3h2v.5h-2v1.6h2v.5h-2.4z"/>
<path d="M202.4 186.6l2.8 3.3v-3.3h.4v4.3l-2.9-3.4v3.4h-.3zM206.2 186.6h2.3v.4h-1v3.9h-.3v-3.9h-1zM215.8 186.6h2.1v.4h-1.7v1.3h1.7v.5h-1.7v2.1h-.4zM220.3 186.6l2.9 3.3v-3.3h.4v4.3l-2.9-3.4v3.4h-.4zM226.3 186.6l2 4.3h-.4l-.6-1.4h-1.9l-.7 1.4h-.4zM226.3 187.4l.8 1.7h-1.5zM228.6 186.6h2.2v.4h-.9v3.9h-.4v-3.9h-.9zM231.5 186.6h.3v4.3h-.3zM238 186.6l2.9 3.3v-3.3h.4v4.3l-2.9-3.4v3.4h-.4zM244.1 186.6l2 4.3h-.5l-.6-1.4h-1.9l-.6 1.4h-.5zM244.1 187.4l.7 1.7h-1.5zM246.8 186.6h.4v3.8h1.6v.5h-2z"/>
<path d="M251.2 186.6a3.9 3.9 0 0 1 2.8 .5 2.2 2.2 0 0 1-.8 3.7l-2 .1zM251.5 187h.3a2.08 2.08 0 0 1 2.4 1.2 1.59 1.59 0 0 1-1.5 2.2h-1.2zM255.5 186.6h2.4v.4h-2v1.3h2v.5h-2v1.6h2v.5h-2.4zM258.7 186.6h2v.4h-1.7v1.3h1.7v.5h-1.7v2.1h-.3zM261.5 186.6h2.4v.4h-2v1.3h2v.5h-2v1.6h2v.5h-2.4zM264.6 186.6l2.9 3.3v-3.3h.4v4.3l-2.9-3.4v3.4h-.4zM269.2 186.7a1.23 1.23 0 0 1 1.8 .5l-.4 .3-.4-.4a.62 .62 0 0 0-.9 0 .62 .62 0 0 0 .2 .9l.5 .5a1.29 1.29 0 0 1 1 1.1 1.29 1.29 0 0 1-.8 1.3 1.31 1.31 0 0 1-1.7-.9l.4-.2 .4 .6a.77 .77 0 0 0 1 0 .77 .77 0 0 0 .2-1l-.8-.7a1.18 1.18 0 0 1-.5-2zM271.9 186.6h2.4v.4h-2v1.3h2v.5h-2v1.6h2v.5h-2.4zM276.7 186.6h.3v2.6a1.17 1.17 0 0 0 1.1 1.3 1.07 1.07 0 0 0 .9-1.3v-2.6h.4v2.6a1.41 1.41 0 0 1-1.4 1.8 1.41 1.41 0 0 1-1.3-1.8zM280.7 186.7a1.19 1.19 0 0 1 1.8 .5l-.3 .3-.5-.4a.62 .62 0 0 0-.9 0 .62 .62 0 0 0 .2 .9l.6 .5a1.3 1.3 0 0 1 .9 1.1 1.3 1.3 0 0 1-.8 1.3 1.34 1.34 0 0 1-1.7-.9l.4-.2 .4 .6a.77 .77 0 0 0 1 0 .77 .77 0 0 0 .2-1l-.8-.7a1.15 1.15 0 0 1-.5-2zM283.4 186.6h2.4v.4h-2v1.3h2v.5h-2v1.6h2v.5h-2.4zM293.3 186.6l2.9 3.3v-3.3h.3v4.3l-2.8-3.4v3.4h-.4z"/>
<path d="M297.6 186.6h.4v3.8h1.6v.5h-2zM300 186.6h.5l1.1 1.9 1.1-1.9h.4l-1.4 2.2v2.1h-.3v-2.1zM415.9 223.4h-150v46.1"/>
<circle cx="85.1" cy="46.1" r="5.2"/>
<circle cx="110.5" cy="46.1" r="5.2"/>
<circle cx="135.9" cy="46.1" r="5.2"/>
<circle cx="161.3" cy="46.1" r="5.2"/>
<circle cx="186.7" cy="46.1" r="5.2"/>
<circle cx="334.4" cy="42.8" r="6.4"/>
<circle cx="178.6" cy="129.3" r=".35"/>
<circle cx="178.6" cy="131.8" r=".35"/>
<circle cx="194.9" cy="138.4" r="2.22"/>
<circle cx="194.9" cy="138.4" r="1.82"/>
<circle cx="222.3" cy="138.4" r="2.22"/>
<circle cx="222.3" cy="138.4" r="1.82"/>
<circle cx="234.5" cy="137.7" r=".34"/>
<circle cx="209.5" cy="148.6" r=".36"/>
<circle cx="209.5" cy="146.1" r=".36"/>
<circle cx="234.5" cy="140.2" r=".36"/>
<circle cx="251.4" cy="155.2" r="1.82"/>
<circle cx="251.4" cy="155.2" r="2.23"/>
<circle cx="219.3" cy="171.3" r=".35"/>
<circle cx="219.3" cy="173.8" r=".35"/>
<circle cx="220" cy="179.7" r=".35"/>
<circle cx="260.9" cy="171.9" r="2.22"/>
<circle cx="260.9" cy="171.9" r="1.81"/>
<circle cx="212.8" cy="188.7" r="2.23"/>
<circle cx="212.8" cy="188.7" r="1.82"/>
<circle cx="220" cy="182.2" r=".36"/>
<circle cx="230.3" cy="180.3" r="1.82"/>
<circle cx="230.3" cy="180.3" r="2.22"/>
<circle cx="234.9" cy="188.7" r="2.23"/>
<circle cx="235" cy="188.7" r="1.82"/>
<circle cx="290.2" cy="188.7" r="2.23"/>
<circle cx="290.2" cy="188.7" r="1.82"/>
<circle cx="67" cy="210.8" r="3.2"/>
</g>
<g fill="none" stroke="#c0c0c0" stroke-width=".2">
<path d="M15.9 9.1h400v260.4h-400zM65.9 6.9v2.2M115.9 6.9v2.2M165.9 6.9v2.2M215.6 8h.6l-.3 1.1zM215.7 8l.2 1.1M215.9 6.9v2.2M216 8l-.1 1.1M265.9 6.9v2.2M315.9 6.9v2.2M365.9 6.9v2.2M12.7 74.2h3.2"/>
<path d="M415.9 74.3h3.2M12.7 139.3h3.2M14.2 139.1l1.7 .2M14.2 138.7l1.7 .6-1.7 .5zM15.9 139.3l-1.7 .3M415.9 139.4h3.2M415.9 139.4l1.8-.6v1.2zM415.9 139.4l1.8 .3M417.7 139.2l-1.8 .2M12.7 204.4h3.2M415.9 204.5h3.2M265.9 228.5h94"/>
<path d="M265.9 233.5h57M294.4 223.4v26.9M322.9 223.4v46.1M359.9 223.4v46M359.9 232.4h56M415.9 223.4h-150v46.1M265.9 246.3h94M322.9 250.3h-115.7v19.2M322.9 255.1h37M359.9 253.5h56M369.3 253.5v10.9M405 253.5v10.9"/>
<path d="M65.9 269.5v2.1M115.9 269.5v2.1M165.9 269.5v2.1M215.9 269.5v2.1M215.9 269.5l.3 .8h-.6zM265.9 264.4h150M365.9 269.5v2.1M387.9 264.4v5.1"/>
</g>
<g fill="#000">
<path d="M370.6 169.3l.8 .7-2.6 2.1z"/>
<path d="M61.2 46.1l.6 3.3h-1.1zM60.7 61.9h1.1l-.6 3.3zM212.9 30.3l.6 3.2h-1.1zM212.4 61.9h1.1l-.6 3.3zM73.2 28.7l1.8 2.8-.9-3.2zM137.5 37.8l-.3 3.3 1.3-3.1zM82.1 212.5l2 2.7 .7-.7zM88.5 143.3l-1.9 2.7 2.7-2zM68.6 213.6l1.2 3.1 .9-.5zM37.1 194h1l-.5 3.3zM37.6 144.1l.5 3.4h-1zM45.5 136.7l3.4-.5v1zM85.1 136.2l3.3 .5-3.3 .5zM97.9 207.5h1l-.5 3.3zM98.4 144.1l.5 3.4h-1zM315.3 80l3.3-.6v1.1zM350.1 79.4l3.3 .6-3.3 .5zM348.8 25.7l-1.8 2.8 2.6-2.1zM339.7 39.4l3.1-1.4-.6-.8zM359.6 64.8h1l-.5 3.4zM360.1 42.8l.5 3.3h-1zM165.6 112.8l3.3-.5v1zM365.5 112.3l3.3 .5-3.3 .5zM159.1 117.3l.5 3.3h-1zM158.6 198.7h1l-.5 3.3zM362.5 201.7l.4 3.3 1-.2z"/>
</g>
<text font-size="6.3" x="362.6" y="262.5">B</text>
<g font-size="4.6">
<text x="380" y="261.1">2450712</text>
<text x="409.1" y="261.8">A</text>
</g>
<g font-size="4.2">
<text x="77.7" y="22.6">R1&quot; TYP. 2 PLACES</text>
<text x="155.1" y="21">13</text>
<text x="160.8" y="23.3">&quot; THRU TYP. 5 PLACES</text>
<text x="361.8" y="21.7">R</text>
<text x="365.3" y="19.4">3</text>
<text x="365.3" y="23.6">4</text>
<text x="368.6" y="21.7">&quot;</text>
<text x="155.1" y="25.2">16</text>
<text x="368" y="28.9">1</text>
<text x="368" y="33.1">2</text>
<text x="371.3" y="31.2">&quot; THRU</text>
<text x="212.3" y="47.7">3</text>
<text x="60.6" y="53.8">1</text>
<text x="209" y="50">2</text>
<text x="212.3" y="51.9">4</text>
<text x="215.6" y="50">&quot;</text>
<text x="57.3" y="56.2">1</text>
<text x="60.6" y="58">2</text>
<text x="63.9" y="56.2">&quot;</text>
<text x="358.3" y="57.7">1&quot;</text>
<text x="69.3" y="74.8" transform="rotate(-90 69.3 74.8)">0&quot;</text>
<text x="84.2" y="75.7" transform="rotate(-90 84.2 75.7)">3</text>
<text x="86.5" y="72.5" transform="rotate(-90 86.5 72.5)">&quot;</text>
<text x="88.4" y="75.7" transform="rotate(-90 88.4 75.7)">8</text>
<text x="109.6" y="75.7" transform="rotate(-90 109.6 75.7)">3</text>
<text x="111.9" y="72.5" transform="rotate(-90 111.9 72.5)">&quot;</text>
<text x="113.8" y="75.7" transform="rotate(-90 113.8 75.7)">8</text>
<text x="135" y="75.7" transform="rotate(-90 135 75.7)">3</text>
<text x="137.3" y="72.5" transform="rotate(-90 137.3 72.5)">&quot;</text>
<text x="139.2" y="75.7" transform="rotate(-90 139.2 75.7)">8</text>
<text x="160.4" y="75.7" transform="rotate(-90 160.4 75.7)">3</text>
<text x="162.7" y="72.5" transform="rotate(-90 162.7 72.5)">&quot;</text>
<text x="164.6" y="75.7" transform="rotate(-90 164.6 75.7)">8</text>
<text x="185.8" y="75.7" transform="rotate(-90 185.8 75.7)">3</text>
<text x="188.1" y="72.5" transform="rotate(-90 188.1 72.5)">&quot;</text>
<text x="190" y="75.7" transform="rotate(-90 190 75.7)">8</text>
<text x="203.3" y="75.7" transform="rotate(-90 203.3 75.7)">3</text>
<text x="205.6" y="72.5" transform="rotate(-90 205.6 72.5)">&quot;</text>
<text x="207.5" y="75.7" transform="rotate(-90 207.5 75.7)">4</text>
<text x="332.3" y="72.9">C</text>
<text x="333.8" y="74.1">L</text>
<text x="86.5" y="79" transform="rotate(-90 86.5 79)">1</text>
<text x="111.9" y="79" transform="rotate(-90 111.9 79)">3</text>
<text x="137.3" y="79" transform="rotate(-90 137.3 79)">5</text>
<text x="162.7" y="79" transform="rotate(-90 162.7 79)">7</text>
<text x="188.1" y="79" transform="rotate(-90 188.1 79)">9</text>
<text x="205.6" y="81.4" transform="rotate(-90 205.6 81.4)">10</text>
<text x="329.9" y="81.3">1</text>
<text x="333.2" y="79">1</text>
<text x="333.2" y="83.2">2</text>
<text x="336.5" y="81.3">&quot;</text>
<text x="117" y="94.2">ITEM 2 - CENTER LUG</text>
<text x="313.9" y="92.8">ITEM 4 - LIFTING LUG</text>
<text x="261.2" y="114.4">6&quot;</text>
<text x="66.4" y="135.7">3</text>
<text x="105.2" y="137.4">1</text>
<text x="63.1" y="138">3</text>
<text x="66.4" y="139.9">8</text>
<text x="69.6" y="138">&quot;</text>
<text x="101.7" y="139.7">R</text>
<text x="105.2" y="141.6">2</text>
<text x="108.5" y="139.7">&quot; TYP. 2 PLACES</text>
<text x="158.5" y="160.6">1</text>
<text x="155.2" y="162.9">2</text>
<text x="158.5" y="164.8">2</text>
<text x="161.7" y="162.9">&quot;</text>
<text x="385.2" y="163.3">SEE NOTES</text>
<text x="32.5" y="171.5">4</text>
<text x="35.8" y="173.4">16</text>
<text x="37" y="169.2">3</text>
<text x="41.4" y="171.5">&quot;</text>
<text x="94.5" y="178">5</text>
<text x="97.8" y="175.6">1</text>
<text x="97.8" y="179.8">4</text>
<text x="101.1" y="178">&quot;</text>
<text x="244.8" y="209.2">ITEM 5 - TALLY PLATE</text>
<text x="373.5" y="215.9">R</text>
<text x="377" y="213.6">1</text>
<text x="380.3" y="215.9">&quot; TYP. 4 PLACES</text>
<text x="94.6" y="218.8">R1</text>
<text x="100.5" y="216.4">11</text>
<text x="100.5" y="220.6">16</text>
<text x="106.1" y="218.8">&quot;</text>
<text x="377" y="217.8">4</text>
<text x="65.1" y="226">C</text>
<text x="66.7" y="227.2">L</text>
<text x="89.3" y="225.5">1</text>
<text x="92.6" y="227.8">&quot;</text>
<text x="89.3" y="229.7">2</text>
<text x="47.1" y="246.8">ITEM 3 - END LUG</text>
</g>
<g font-size="3.2">
<text x="38.3" y="6.7">8</text>
<text x="90.2" y="6.7">7</text>
<text x="139.7" y="6.5">6</text>
<text x="190" y="6.5">5</text>
<text x="240.4" y="6.6">4</text>
<text x="290.4" y="6.7">3</text>
<text x="340.4" y="6.5">2</text>
<text x="391.9" y="6.7">1</text>
<text x="10.9" y="41.6">D</text>
<text x="418.9" y="40.7">D</text>
<text x="121.7" y="98.8">3/8&quot; PLATE - A36 STEEL</text>
<text x="318.5" y="97.4">1/2&quot; PLATE - A36 STEEL</text>
<text x="321.3" y="101.5">SCALE 1:1 - QTY. 3</text>
<text x="10.9" y="106.3">C</text>
<text x="133.4" y="102.9">QTY. 1</text>
<text x="418.4" y="106.4">C</text>
<text x="10.8" y="170.2">B</text>
<text x="419.4" y="170.6">B</text>
<text x="244.6" y="213.7">22 GAUGE - STAINLESS STEEL</text>
<text x="252.1" y="217.9">SCALE 4:3 - QTY. 1</text>
<text x="149.5" y="225.4">NOTES:</text>
<text x="149.5" y="229.5">1.</text>
<text x="149.5" y="233.7">2. ENGRAVE WITH FIBER LASER.</text>
<text x="154.4" y="229.5">FONT IS CENTURY GOTHIC, TEXT HEIGHT IS 1/8&quot;.</text>
<text x="10.8" y="237.2">A</text>
<text x="149.5" y="237.9">3. ADHERE USING 3M - VHB TAPE - TYPE 4947F. APPLY TAPE TO ENTIRE</text>
<text x="376.6" y="237.1">PART DETAILS</text>
<text x="418" y="239.2">A</text>
<text x="153.5" y="242.1">BACK SUFACE OF NAMEPLATE.</text>
<text x="370.5" y="240.3">STRONGBACK - [LA ID]</text>
<text x="376.1" y="243.4">BUILDING D250</text>
<text x="48.5" y="251.4">1/2&quot; PLATE - A36 STEEL</text>
<text x="149.5" y="246.2">4. CONTACT INDUSTRIAL PROJECTS ENGINEER TO CONFIRM WEIGHTS.</text>
<text x="363.4" y="249.8">STATIC AND DYNAMIC TESTING</text>
<text x="380.9" y="246.6">SHOP 162</text>
<text x="60.2" y="255.6">QTY. 3</text>
<text x="275.4" y="268">DO NOT SCALE DRAWING</text>
<text x="324.6" y="267.8">IE PROJECT #: 4813060</text>
<text x="38.8" y="273.8">8</text>
<text x="90.4" y="273.8">7</text>
<text x="140.2" y="273.8">6</text>
<text x="190.1" y="273.9">5</text>
<text x="240.5" y="273.8">4</text>
<text x="290.4" y="273.2">3</text>
<text x="340.2" y="273.2">2</text>
<text x="392.2" y="273.4">1</text>
</g>
<g font-size="2.8">
<text x="361.7" y="256.4">SIZE</text>
<text x="371.1" y="256.4">DWG. NO.</text>
<text x="408" y="256.5">REV</text>
<text x="328.3" y="261.7">SEE SHEET 1 NOTE 2</text>
<text x="365.4" y="267.7">SCALE</text>
<text x="378.5" y="267.7">1:2</text>
<text x="391.7" y="267.7">SHEET</text>
<text x="404.6" y="267.7">3 OF 3</text>
</g>
<g font-size="2.5">
<text x="363.9" y="227.8">DEPARTMENT OF NATIONAL DEFENCE</text>
<text x="325.3" y="249.2">MATERIAL</text>
<text x="325.3" y="258.2">FINISH</text>
</g>
<g font-size="2.4">
<text x="270.9" y="226.6">ENG. APPROVAL</text>
<text x="299.4" y="226.6">IEM APPROVAL</text>
<text x="267" y="231.5">NAME: J. AIYADURAI</text>
<text x="295.5" y="231.5">NAME: M. RAINE</text>
<text x="267.3" y="249.2">DATE:</text>
<text x="295.5" y="249.2">DATE:</text>
<text x="266.6" y="253">COMMENTS:</text>
</g>
<g font-size="2.1">
<text x="325.3" y="226.6">UNLESS OTHERWISE SPECIFIED:</text>
<text x="324.3" y="231.7">DIMENSIONS ARE IN INCHES</text>
<text x="324.3" y="233.9">TOLERANCES:</text>
<text x="364.6" y="230.8">INDUSTRIAL ENGINEERING FMF CAPE BRETON</text>
<text x="267" y="236.1">SIGNATURE:</text>
<text x="295.5" y="236.1">SIGNATURE:</text>
<text x="324.3" y="236">FRACTIONS</text>
<text x="324.3" y="238.1">ANGLES (DEGREES)</text>
<text x="353.2" y="236">1/16</text>
<text x="353.2" y="238.1">1</text>
<text x="324.3" y="244.4">SURFACE FINISH</text>
<text x="324.3" y="240.2">DECIMAL X.XX</text>
<text x="324.3" y="242.3">DECIMAL X.XXX</text>
<text x="351.5" y="244.4">63 min</text>
<text x="352.9" y="242.3">0.005</text>
<text x="353" y="240.2">0.01</text>
<text x="325.3" y="253">SEE BOM</text>
</g>
<g font-size="1.4">
<text x="207.9" y="251.7">DISCLAIMER OF LIABILITY AND INTELLECTUAL PROPERTY</text>
<text x="207.9" y="254.1">THE DEPARTMENT OF NATIONAL DEFENCE DOES NOT WARRANT OR GUARANTEE</text>
<text x="207.9" y="256.5">THE CORRECTNESS OR ACCURACY OF THE INFORMATION CONTAINED IN THIS</text>
<text x="207.9" y="258.9">DOCUMENT FOR USE OUTSIDE NATIONAL DEFENSE. THE DEPARTMENT OF NATIONAL</text>
<text x="207.9" y="261.3">DEFENCE DOES NOT GRANT ANY LICENSE, CONVEY ANY INTELLECTUAL PROPERTY</text>
<text x="207.9" y="263.7">RIGHTS, OR GIVE PERMISSION FOR ANY USE IN WHOLE OR IN PART BY ANY</text>
<text x="207.9" y="266.1">RECIPIENT, HOLDER, OR USER OF THIS DOCUMENT, AND ANY SUCH PERSON USING</text>
<text x="207.9" y="268.5">THIS DOCUMENT OR THE INFORMATION THEREIN DOES SO AT THEIR OWN RISK.</text>
</g>
</svg>
